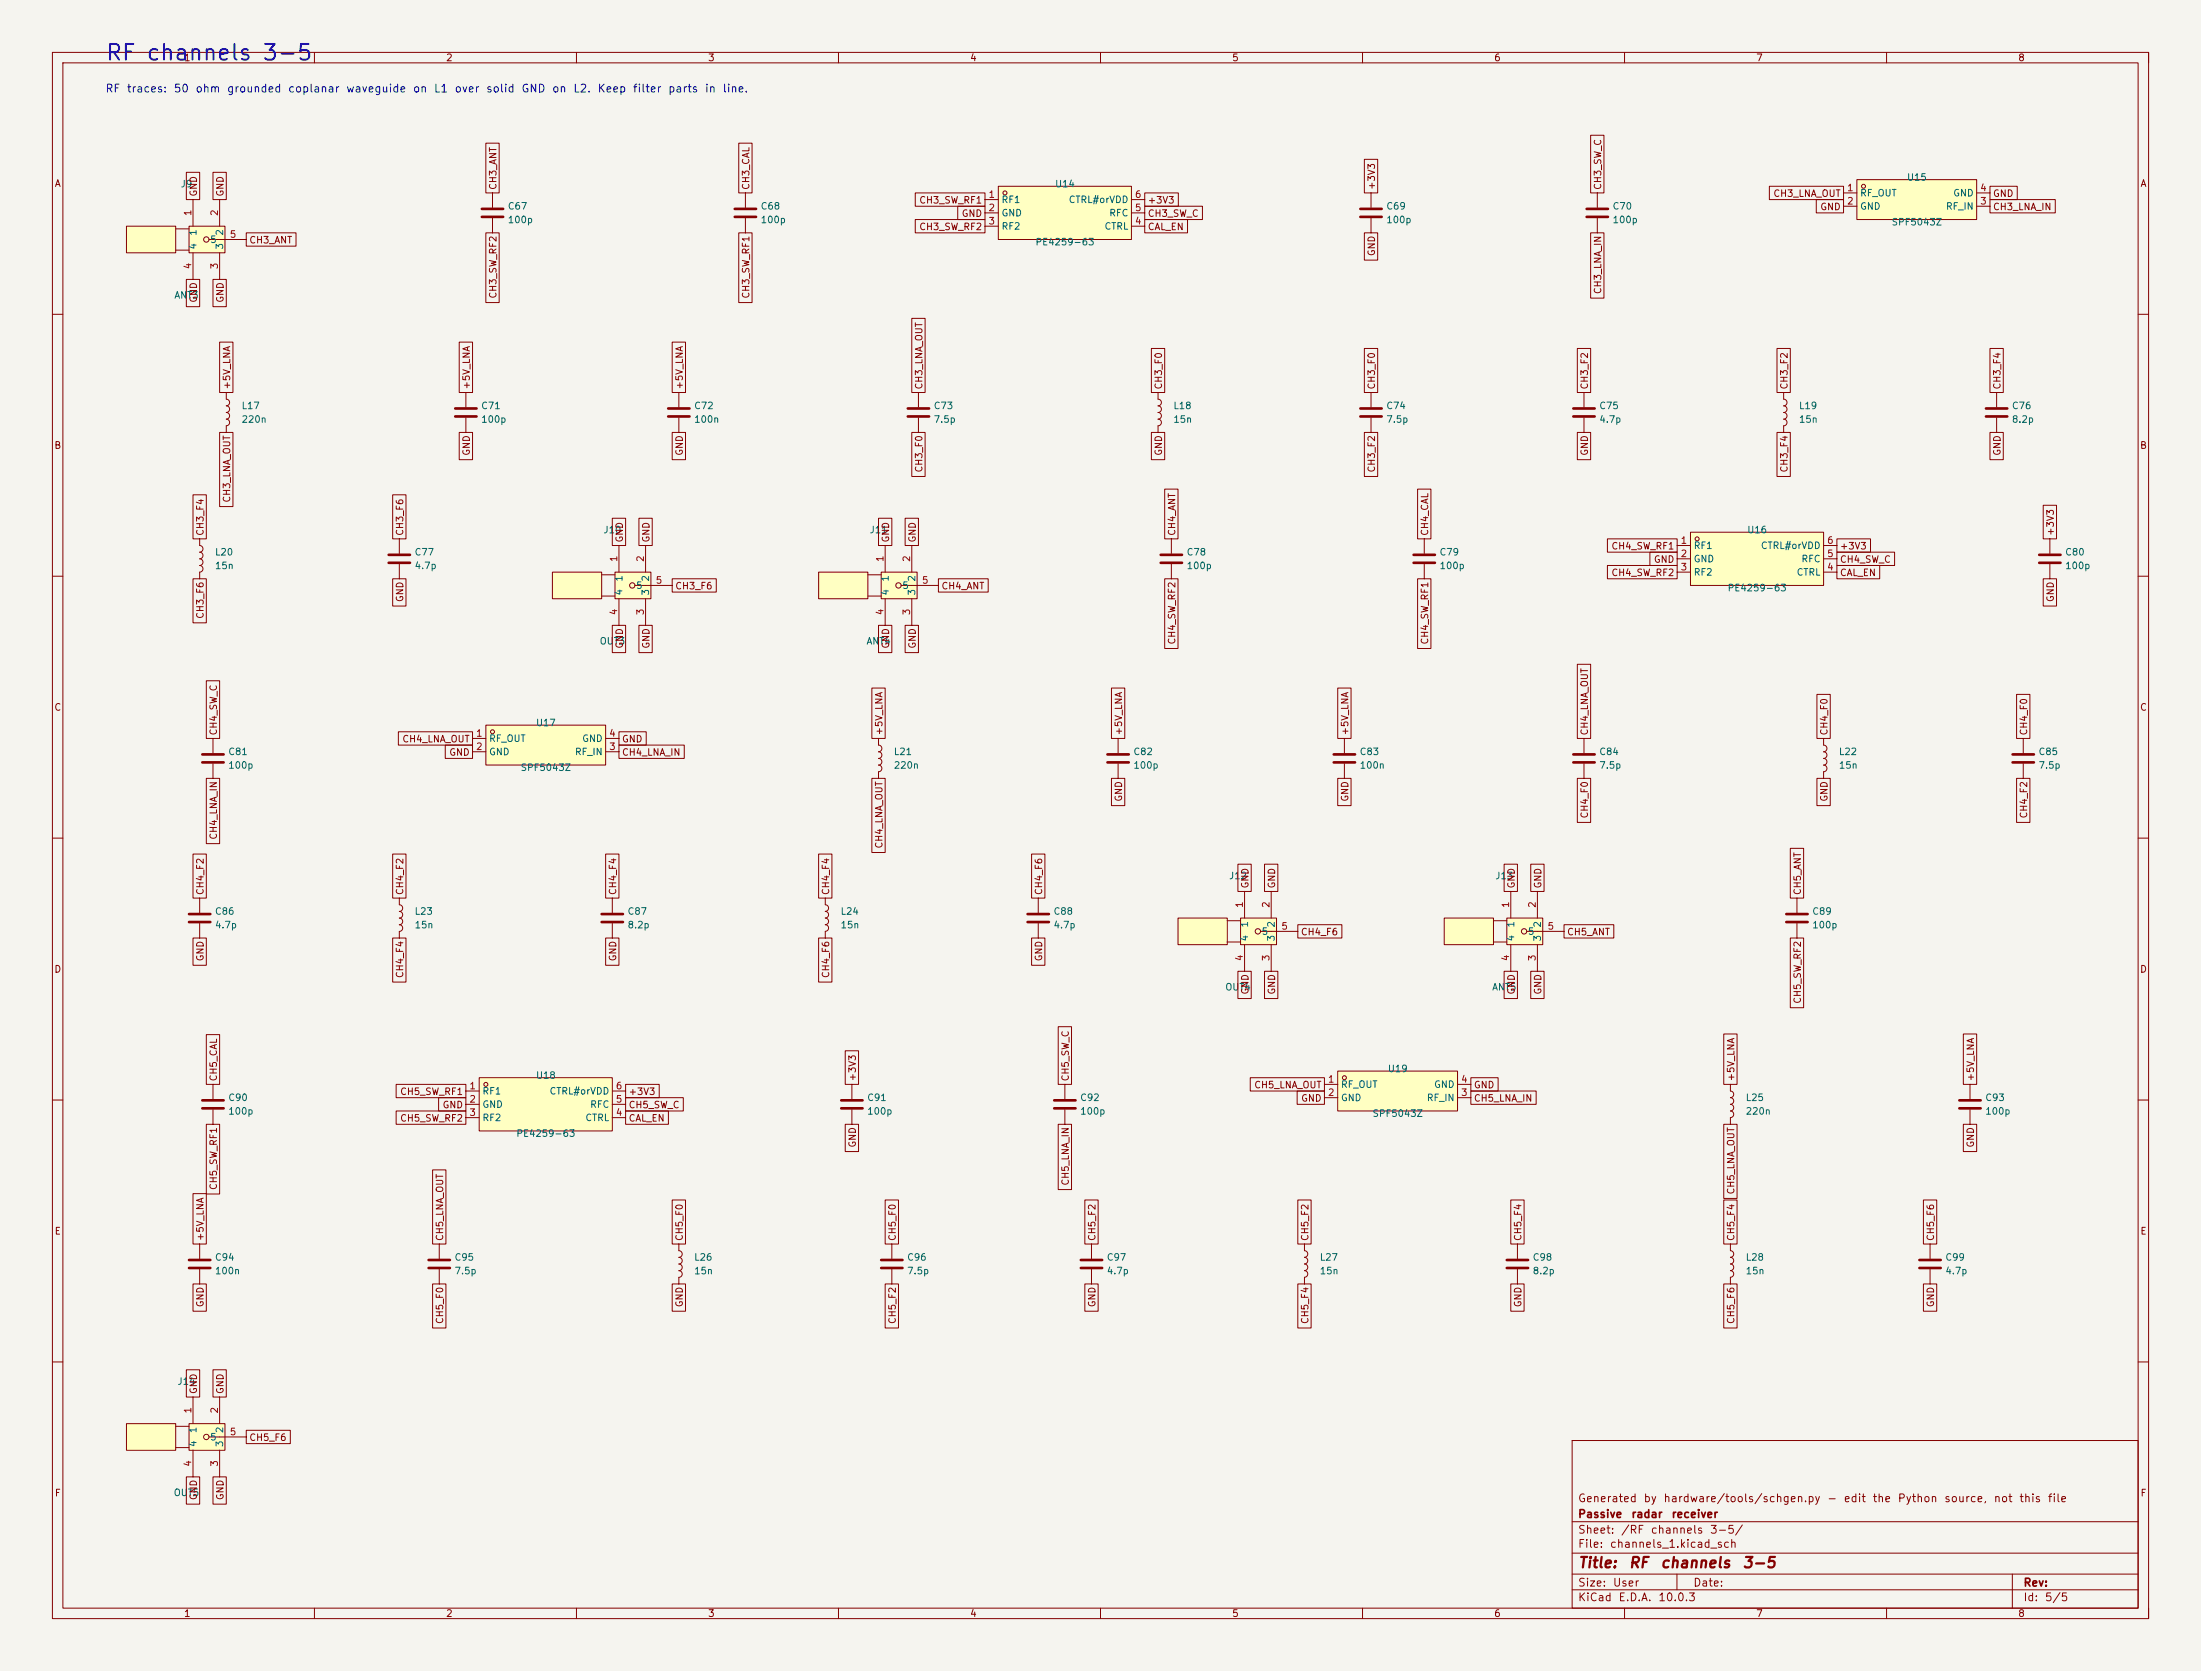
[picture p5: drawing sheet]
<svg xmlns="http://www.w3.org/2000/svg" width="420mm" height="319mm" viewBox="0 0 420 319" stroke-linecap="round" stroke-linejoin="round" font-family="sans-serif">
<path d="M0 0h420v319h-420z" fill="#f5f4ef" stroke="#f5f4ef" stroke-width=".19"/>
<g fill="none" stroke="#840000" stroke-width=".19">
<path d="M10 10h400v299h-400zM12 12h396v295h-396zM60 10v2M110 10v2M160 10v2M210 10v2M260 10v2M310 10v2M360 10v2M410 10v2M10 60h2M175.3 74.9v2.8"/>
<path d="M175.3 79.8v2.8M408 60h2M10 110h2M408 110h2M386.1 141v2.8M386.1 145.8v2.8M10 160h2M408 160h2M10 210h2M408 210h2M10 260h2M300 275h108v32h-108z"/>
<path d="M408 260h2M300 296.5h108M300 290.5h108M60 307v2M110 307v2M160 307v2M210 307v2M260 307v2M300 303.5h108M300 300.5h108M310 307v2M320 300.5v3"/>
<path d="M360 307v2M384 300.5v6.5M410 307v2"/>
</g>
<path d="M173.2 78h4.1M173.2 79.5h4.1M384 144h4.1M384 145.5h4.1" fill="none" stroke="#840000" stroke-width=".51"/>
<g fill="#ffffc2">
<path d="M156.2 109.2h9.4v5.1h-9.4z"/>
<path d="M168.2 109.2h6.8v5.1h-6.8z"/>
</g>
<g fill="none" stroke="#840000" stroke-width=".19">
<path d="M221 74.9v1.3a.64 .64 0 0 1 .6 .6 .64 .64 0 0 1-.6 .7 .64 .64 0 0 1 .6 .6 .64 .64 0 0 1-.6 .7 .64 .64 0 0 1 .6 .6 .64 .64 0 0 1-.6 .6 .64 .64 0 0 1 .6 .7 .64 .64 0 0 1-.6 .6v1.3M261.6 74.9v2.8M261.6 79.8v2.8M156.2 109.2h9.4v5.1h-9.4zM165.6 109.7h2.6M165.6 113.8h2.6M168.2 109.2h6.8v5.1h-6.8zM168.9 104.1v5.1M168.9 114.3v5.1M172 111.8h7.1M174 104.1v5.1M174 114.3v5.1"/>
<path d="M167.6 141v1.2a.64 .64 0 0 1 .7 .7 .64 .64 0 0 1-.7 .6 .64 .64 0 0 1 .7 .7 .64 .64 0 0 1-.7 .6 .64 .64 0 0 1 .7 .6 .64 .64 0 0 1-.7 .7 .64 .64 0 0 1 .7 .6 .64 .64 0 0 1-.7 .6v1.3M302.3 141v2.8M302.3 145.8v2.8M375.9 207v2.8M375.9 211.8v2.8"/>
<circle cx="171.4" cy="111.8" r=".51"/>
</g>
<path d="M259.6 78h4.1M259.6 79.5h4.1M300.2 144h4.1M300.2 145.5h4.1M373.9 210.1h4.1M373.9 211.6h4.1" fill="none" stroke="#840000" stroke-width=".51"/>
<g fill="#ffffc2">
<path d="M24.1 43.2h9.4v5.1h-9.4z"/>
<path d="M36.1 43.2h6.8v5.1h-6.8z"/>
</g>
<g fill="none" stroke="#840000" stroke-width=".19">
<path d="M36.8 38.1v5.1M41.9 38.1v5.1M24.1 43.2h9.4v5.1h-9.4zM33.5 43.7h2.6M33.5 47.8h2.6M36.1 43.2h6.8v5.1h-6.8zM36.8 48.3v5M39.9 45.7h7.1M41.9 48.3v5"/>
<circle cx="39.4" cy="45.7" r=".51"/>
</g>
<path d="M322.6 101.6h25.4v10.2h-25.4z" fill="#ffffc2"/>
<g fill="none" stroke="#840000" stroke-width=".19">
<path d="M94 36.8v2.8M94 41.7v2.8M320 104.1h2.6M320 106.7h2.6M320 109.2h2.6M322.6 101.6h25.4v10.2h-25.4zM348 104.1h2.5M348 106.7h2.5M348 109.2h2.5M213.4 141v2.8M213.4 145.8v2.8M348 141v1.2a.64 .64 0 0 1 .6 .7 .64 .64 0 0 1-.6 .6 .64 .64 0 0 1 .6 .7 .64 .64 0 0 1-.6 .6 .64 .64 0 0 1 .6 .6 .64 .64 0 0 1-.6 .7 .64 .64 0 0 1 .6 .6 .64 .64 0 0 1-.6 .6v1.3"/>
<circle cx="323.8" cy="102.9" r=".38"/>
</g>
<path d="M91.9 39.9h4.1M91.9 41.4h4.1M211.3 144h4.1M211.3 145.5h4.1" fill="none" stroke="#840000" stroke-width=".51"/>
<path d="M190.5 35.6h25.4v10.1h-25.4z" fill="#ffffc2"/>
<g fill="none" stroke="#840000" stroke-width=".19">
<path d="M142.2 36.8v2.8M188 38.1h2.5M190.5 35.6h25.4v10.1h-25.4zM215.9 38.1h2.5M142.2 41.7v2.8M188 40.6h2.5M188 43.2h2.5M215.9 40.6h2.5M215.9 43.2h2.5M88.9 74.9v2.8M88.9 79.8v2.8M129.5 74.9v2.8"/>
<path d="M129.5 79.8v2.8M302.3 74.9v2.8M302.3 79.8v2.8M340.4 74.9v1.3a.64 .64 0 0 1 .6 .6 .64 .64 0 0 1-.6 .7 .64 .64 0 0 1 .6 .6 .64 .64 0 0 1-.6 .7 .64 .64 0 0 1 .6 .6 .64 .64 0 0 1-.6 .6 .64 .64 0 0 1 .6 .7 .64 .64 0 0 1-.6 .6v1.3M381 74.9v2.8M381 79.8v2.8M271.8 102.9v2.8M271.8 107.7v2.8M256.5 141v2.8M256.5 145.8v2.8"/>
<circle cx="191.8" cy="36.8" r=".38"/>
</g>
<g fill="none" stroke="#840000" stroke-width=".51">
<path d="M140.2 39.9h4.1M140.2 41.4h4.1M86.9 78h4M86.9 79.5h4M127.5 78h4.1M127.5 79.5h4.1M300.2 78h4.1M300.2 79.5h4.1M379 78h4M379 79.5h4M269.7 105.9h4.1M269.7 107.4h4.1"/>
<path d="M254.5 144h4.1M254.5 145.5h4.1"/>
</g>
<g fill="#ffffc2">
<path d="M105.4 109.2h9.4v5.1h-9.4z"/>
<path d="M117.4 109.2h6.8v5.1h-6.8z"/>
</g>
<g fill="none" stroke="#840000" stroke-width=".19">
<path d="M261.6 36.8v2.8M304.8 36.8v2.8M261.6 41.7v2.8M304.8 41.7v2.8M43.2 74.9v1.3a.64 .64 0 0 1 .6 .6 .64 .64 0 0 1-.6 .7 .64 .64 0 0 1 .6 .6 .64 .64 0 0 1-.6 .6 .64 .64 0 0 1 .6 .7 .64 .64 0 0 1-.6 .6 .64 .64 0 0 1 .6 .6 .64 .64 0 0 1-.6 .7v1.3M105.4 109.2h9.4v5.1h-9.4zM114.8 109.7h2.6M114.8 113.8h2.6M117.4 109.2h6.8v5.1h-6.8zM118.1 104.1v5.1M118.1 114.3v5.1M121.2 111.8h7.1"/>
<path d="M123.2 104.1v5.1M123.2 114.3v5.1M223.5 102.9v2.8M223.5 107.7v2.8M391.2 102.9v2.8M391.2 107.7v2.8"/>
<circle cx="120.6" cy="111.8" r=".51"/>
</g>
<path d="M259.6 39.9h4.1M302.8 39.9h4M259.6 41.4h4.1M302.8 41.4h4M221.5 105.9h4.1M221.5 107.4h4.1M389.1 105.9h4.1M389.1 107.4h4.1" fill="none" stroke="#840000" stroke-width=".51"/>
<path d="M354.3 34.3h22.9v7.6h-22.9z" fill="#ffffc2"/>
<g fill="none" stroke="#840000" stroke-width=".19">
<path d="M351.8 36.8h2.5M351.8 39.4h2.5M354.3 34.3h22.9v7.6h-22.9zM377.2 36.8h2.5M377.2 39.4h2.5M157.5 171.5v1.2a.63 .63 0 0 1 .6 .7 .63 .63 0 0 1-.6 .6 .64 .64 0 0 1 .6 .6 .64 .64 0 0 1-.6 .7 .64 .64 0 0 1 .6 .6 .64 .64 0 0 1-.6 .6 .64 .64 0 0 1 .6 .7 .64 .64 0 0 1-.6 .6v1.3"/>
<circle cx="355.6" cy="35.6" r=".38"/>
</g>
<path d="M92.7 138.4h22.9v7.7h-22.9z" fill="#ffffc2"/>
<g fill="none" stroke="#840000" stroke-width=".19">
<path d="M92.7 138.4h22.9v7.7h-22.9zM90.2 141h2.5M90.2 143.5h2.5M115.6 141h2.5M115.6 143.5h2.5M116.8 171.5v2.7M116.8 176.3v2.8"/>
<circle cx="94" cy="139.7" r=".38"/>
</g>
<path d="M114.8 174.5h4.1M114.8 176h4.1" fill="none" stroke="#840000" stroke-width=".51"/>
<path d="M91.4 205.7h25.4v10.2h-25.4z" fill="#ffffc2"/>
<g fill="none" stroke="#840000" stroke-width=".19">
<path d="M342.9 171.5v2.7M342.9 176.3v2.8M88.9 208.3h2.5M88.9 210.8h2.5M88.9 213.4h2.5M91.4 205.7h25.4v10.2h-25.4zM116.8 208.3h2.6M116.8 210.8h2.6M116.8 213.4h2.6M162.6 207v2.8M162.6 211.8v2.8M129.5 237.5v1.3a.64 .64 0 0 1 .7 .6 .64 .64 0 0 1-.7 .6 .64 .64 0 0 1 .7 .7 .64 .64 0 0 1-.7 .6 .64 .64 0 0 1 .7 .6 .64 .64 0 0 1-.7 .7 .64 .64 0 0 1 .7 .6 .64 .64 0 0 1-.7 .7"/>
<path d="M170.2 237.5v2.8M129.5 243.8v1.3M170.2 242.3v2.8"/>
<circle cx="92.7" cy="207" r=".38"/>
</g>
<path d="M340.9 174.5h4M340.9 176h4M160.5 210.1h4.1M160.5 211.6h4.1M168.1 240.5h4.1M168.1 242.1h4.1" fill="none" stroke="#840000" stroke-width=".51"/>
<g fill="#ffffc2">
<path d="M275.6 175.3h9.4v5h-9.4z"/>
<path d="M287.5 175.3h6.9v5h-6.9z"/>
</g>
<g fill="none" stroke="#840000" stroke-width=".19">
<path d="M275.6 175.3h9.4v5h-9.4zM285 175.8h2.5M285 179.8h2.5M287.5 175.3h6.9v5h-6.9zM288.3 170.2v5.1M291.3 177.8h7.1M293.4 170.2v5.1M288.3 180.3v5.1M293.4 180.3v5.1"/>
<circle cx="290.8" cy="177.8" r=".51"/>
</g>
<path d="M255.3 204.5h22.8v7.6h-22.8z" fill="#ffffc2"/>
<g fill="none" stroke="#840000" stroke-width=".19">
<path d="M203.2 207v2.8M203.2 211.8v2.8M252.7 207h2.6M252.7 209.6h2.6M255.3 204.5h22.8v7.6h-22.8zM278.1 207h2.6M278.1 209.6h2.6M208.3 237.5v2.8M248.9 237.5v1.3a.63 .63 0 0 1 .6 .6 .63 .63 0 0 1-.6 .6M208.3 242.3v2.8M248.9 240a.63 .63 0 0 1 .6 .7 .63 .63 0 0 1-.6 .6 .64 .64 0 0 1 .6 .6 .64 .64 0 0 1-.6 .7 .64 .64 0 0 1 .6 .6 .64 .64 0 0 1-.6 .6v1.3"/>
<circle cx="256.5" cy="205.7" r=".38"/>
</g>
<path d="M201.2 210.1h4M201.2 211.6h4M206.2 240.5h4.1M206.2 242.1h4.1" fill="none" stroke="#840000" stroke-width=".51"/>
<g fill="#ffffc2">
<path d="M24.1 271.8h9.4v5.1h-9.4z"/>
<path d="M36.1 271.8h6.8v5.1h-6.8z"/>
</g>
<g fill="none" stroke="#840000" stroke-width=".19">
<path d="M198.1 171.5v2.7M198.1 176.3v2.8M289.6 237.5v2.8M289.6 242.3v2.8M24.1 271.8h9.4v5.1h-9.4zM33.5 272.3h2.6M33.5 276.4h2.6M36.1 271.8h6.8v5.1h-6.8zM36.8 266.7v5.1M36.8 276.9v5M39.9 274.3h7.1M41.9 266.7v5.1"/>
<path d="M41.9 276.9v5"/>
<circle cx="39.4" cy="274.3" r=".51"/>
</g>
<path d="M196.1 174.5h4.1M196.1 176h4.1M287.5 240.5h4.1M287.5 242.1h4.1" fill="none" stroke="#840000" stroke-width=".51"/>
<g fill="#ffffc2">
<path d="M224.8 175.3h9.4v5h-9.4z"/>
<path d="M236.7 175.3h6.9v5h-6.9z"/>
</g>
<g fill="none" stroke="#840000" stroke-width=".19">
<path d="M35.6 32.9h2.5v5.2h-2.5zM40.6 32.9h2.6v5.2h-2.6zM92.7 27.3h2.6v9.5h-2.6zM141 27.3h2.5v9.5h-2.5zM174.7 36.8h13.3v2.6h-13.3zM182.8 39.4h5.2v2.5h-5.2zM218.4 36.8h6.5v2.6h-6.5zM218.4 39.4h11.1v2.5h-11.1zM260.3 30.4h2.6v6.4h-2.6zM303.5 25.8h2.6v11h-2.6zM337.6 35.6h14.2v2.5h-14.2zM346.6 38.1h5.2v2.5h-5.2z"/>
<path d="M379.7 38.1h12.5v2.5h-12.5zM379.7 35.6h5.2v2.5h-5.2zM35.6 53.3h2.5v5.2h-2.5zM40.6 53.3h2.6v5.2h-2.6zM47 44.5h9.5v2.5h-9.5zM92.7 44.5h2.6v13.3h-2.6zM141 44.5h2.5v13.3h-2.5zM174.7 41.9h13.3v2.6h-13.3zM218.4 41.9h8.2v2.6h-8.2zM260.3 44.5h2.6v5.2h-2.6zM303.5 44.5h2.6v12.4h-2.6zM41.9 65.3h2.6v9.6h-2.6z"/>
<path d="M87.6 65.3h2.6v9.6h-2.6zM128.3 65.3h2.5v9.6h-2.5zM174 60.8h2.5v14.1h-2.5zM219.7 66.5h2.6v8.4h-2.6zM260.3 66.5h2.6v8.4h-2.6zM301 66.5h2.5v8.4h-2.5zM339.1 66.5h2.5v8.4h-2.5zM379.7 66.5h2.6v8.4h-2.6zM36.8 94.5h2.6v8.4h-2.6zM41.9 82.6h2.6v14.1h-2.6zM74.9 94.5h2.6v8.4h-2.6zM87.6 82.6h2.6v5.2h-2.6z"/>
<path d="M116.8 98.9h2.6v5.2h-2.6zM121.9 98.9h2.6v5.2h-2.6zM128.3 82.6h2.5v5.2h-2.5zM167.6 98.9h2.6v5.2h-2.6zM172.7 98.9h2.6v5.2h-2.6zM174 82.6h2.5v8.4h-2.5zM219.7 82.6h2.6v5.2h-2.6zM222.2 93.4h2.6v9.5h-2.6zM260.3 82.6h2.6v8.4h-2.6zM270.5 93.4h2.6v9.5h-2.6zM301 82.6h2.5v5.2h-2.5zM339.1 82.6h2.5v8.4h-2.5z"/>
<path d="M379.7 82.6h2.6v5.2h-2.6zM389.9 96.5h2.5v6.4h-2.5zM36.8 110.5h2.6v8.4h-2.6zM38.1 102.9v1.2a.64 .64 0 0 1 .6 .7 .64 .64 0 0 1-.6 .6 .64 .64 0 0 1 .6 .6 .64 .64 0 0 1-.6 .7 .64 .64 0 0 1 .6 .6 .64 .64 0 0 1-.6 .7 .64 .64 0 0 1 .6 .6 .64 .64 0 0 1-.6 .6v1.3M74.9 110.5h2.6v5.2h-2.6zM76.2 102.9v2.8M76.2 107.7v2.8M116.8 119.4h2.6v5.2h-2.6zM121.9 119.4h2.6v5.2h-2.6zM128.3 110.5h8.4v2.5h-8.4zM167.6 119.4h2.6v5.2h-2.6zM172.7 119.4h2.6v5.2h-2.6z"/>
<path d="M179.1 110.5h9.5v2.5h-9.5zM222.2 110.5h2.6v13.3h-2.6zM270.5 110.5h2.6v13.3h-2.6zM306.7 102.9h13.3v2.5h-13.3zM306.7 108h13.3v2.5h-13.3zM314.8 105.4h5.2v2.6h-5.2zM350.5 108h8.2v2.5h-8.2zM350.5 102.9h6.4v2.5h-6.4zM350.5 105.4h11v2.6h-11zM389.9 110.5h2.5v5.2h-2.5zM39.4 130h2.5v11h-2.5zM76 139.7h14.2v2.5h-14.2z"/>
<path d="M118.1 139.7h5.2v2.5h-5.2zM166.4 131.4h2.5v9.6h-2.5zM212.1 131.4h2.5v9.6h-2.5zM255.3 131.4h2.5v9.6h-2.5zM301 126.8h2.5v14.2h-2.5zM346.7 132.6h2.6v8.4h-2.6zM384.8 132.6h2.6v8.4h-2.6zM39.4 148.6h2.5v12.5h-2.5zM40.6 141v2.8M40.6 145.8v2.8M85 142.2h5.2v2.6h-5.2zM118.1 142.2h12.5v2.6h-12.5z"/>
<path d="M166.4 148.6h2.5v14.1h-2.5zM212.1 148.6h2.5v5.2h-2.5zM255.3 148.6h2.5v5.2h-2.5zM301 148.6h2.5v8.4h-2.5zM346.7 148.6h2.6v5.2h-2.6zM384.8 148.6h2.6v8.4h-2.6zM36.8 179.1h2.6v5.2h-2.6zM36.8 163h2.6v8.5h-2.6zM38.1 171.5v2.7M38.1 176.3v2.8M74.9 163h2.6v8.5h-2.6zM74.9 179.1h2.6v8.4h-2.6z"/>
<path d="M76.2 171.5v1.2a.64 .64 0 0 1 .6 .7 .64 .64 0 0 1-.6 .6 .64 .64 0 0 1 .6 .6 .64 .64 0 0 1-.6 .7 .64 .64 0 0 1 .6 .6 .64 .64 0 0 1-.6 .6M76.2 176.5a.64 .64 0 0 1 .6 .7 .64 .64 0 0 1-.6 .6v1.3M115.6 163h2.5v8.5h-2.5zM115.6 179.1h2.5v5.2h-2.5zM156.2 179.1h2.6v8.4h-2.6zM156.2 163h2.6v8.5h-2.6zM196.8 179.1h2.6v5.2h-2.6zM196.8 163h2.6v8.5h-2.6zM224.8 175.3h9.4v5h-9.4zM234.2 175.8h2.5M234.2 179.8h2.5M236.2 165h2.6v5.2h-2.6z"/>
<path d="M236.7 175.3h6.9v5h-6.9zM237.5 170.2v5.1M240.5 177.8h7.1M241.3 165h2.5v5.2h-2.5zM242.6 170.2v5.1M247.6 176.5h8.5v2.6h-8.5zM287 165h2.6v5.2h-2.6zM292.1 165h2.5v5.2h-2.5zM298.4 176.5h9.5v2.6h-9.5zM341.6 162h2.6v9.5h-2.6zM341.6 179.1h2.6v13.3h-2.6zM39.4 197.5h2.5v9.5h-2.5z"/>
<path d="M201.9 196h2.6v11h-2.6zM236.2 185.4h2.6v5.2h-2.6zM237.5 180.3v5.1M241.3 185.4h2.5v5.2h-2.5zM242.6 180.3v5.1M287 185.4h2.6v5.2h-2.6zM292.1 185.4h2.5v5.2h-2.5zM328.9 197.4h2.6v9.6h-2.6zM374.6 197.4h2.6v9.6h-2.6zM39.4 214.6h2.5v13.3h-2.5zM40.6 207v2.8M40.6 211.8v2.8"/>
<path d="M75.6 212.1h13.3v2.5h-13.3zM75.6 207h13.3v2.6h-13.3zM83.7 209.6h5.2v2.5h-5.2zM119.4 207h6.4v2.6h-6.4zM119.4 212.1h8.1v2.5h-8.1zM119.4 209.6h11v2.5h-11zM161.3 200.6h2.5v6.4h-2.5zM161.3 214.6h2.5v5.2h-2.5zM201.9 214.6h2.6v12.5h-2.6zM238.6 205.7h14.1v2.6h-14.1zM247.5 208.3h5.2v2.5h-5.2zM280.7 208.3h12.4v2.5h-12.4z"/>
<path d="M280.7 205.7h5.2v2.6h-5.2zM328.9 214.6h2.6v14.2h-2.6zM330.2 207v1.3a.63 .63 0 0 1 .6 .6 .63 .63 0 0 1-.6 .6M330.2 209.6a.63 .63 0 0 1 .6 .6 .63 .63 0 0 1-.6 .6 .64 .64 0 0 1 .6 .6 .64 .64 0 0 1-.6 .7 .64 .64 0 0 1 .6 .6 .64 .64 0 0 1-.6 .7v1.2M374.6 214.6h2.6v5.2h-2.6zM36.8 227.9h2.6v9.6h-2.6zM38.1 237.5v2.8M82.5 223.3h2.6v14.2h-2.6zM83.8 237.5v2.8M128.3 229.1h2.5v8.4h-2.5zM168.9 229.1h2.6v8.4h-2.6zM207 229.1h2.6v8.4h-2.6z"/>
<path d="M247.6 229.1h2.6v8.4h-2.6zM288.3 229.1h2.5v8.4h-2.5zM328.9 229.1h2.6v8.4h-2.6zM330.2 237.5v1.3a.63 .63 0 0 1 .6 .6 .63 .63 0 0 1-.6 .6M367 229.1h2.6v8.4h-2.6zM368.3 237.5v2.8M36.8 245.1h2.6v5.2h-2.6zM38.1 242.3v2.8M82.5 245.1h2.6v8.4h-2.6zM83.8 242.3v2.8M128.3 245.1h2.5v5.2h-2.5zM168.9 245.1h2.6v8.4h-2.6z"/>
<path d="M207 245.1h2.6v5.2h-2.6zM247.6 245.1h2.6v8.4h-2.6zM288.3 245.1h2.5v5.2h-2.5zM328.9 245.1h2.6v8.4h-2.6zM330.2 240a.63 .63 0 0 1 .6 .7 .63 .63 0 0 1-.6 .6 .64 .64 0 0 1 .6 .6 .64 .64 0 0 1-.6 .7 .64 .64 0 0 1 .6 .6 .64 .64 0 0 1-.6 .6v1.3M367 245.1h2.6v5.2h-2.6zM368.3 242.3v2.8M35.6 261.5h2.5v5.2h-2.5zM40.6 261.5h2.6v5.2h-2.6zM47 273.1h8.4v2.5h-8.4zM35.6 281.9h2.5v5.2h-2.5zM40.6 281.9h2.6v5.2h-2.6z"/>
<circle cx="240" cy="177.8" r=".51"/>
</g>
<g fill="none" stroke="#840000" stroke-width=".51">
<path d="M74.2 105.9h4M74.2 107.4h4M38.6 144h4.1M38.6 145.5h4.1M36.1 174.5h4M36.1 176h4M38.6 210.1h4.1M38.6 211.6h4.1M36.1 240.5h4M36.1 242.1h4M81.8 240.5h4.1M81.8 242.1h4.1"/>
<path d="M366.3 240.5h4M366.3 242.1h4"/>
</g>
<text font-size="3" fill="#0000c2" x="20" y="12.3">RF channels 3-5</text>
<g font-size="2" fill="#840000">
<text x="301" y="299.8">Title:</text>
<text x="310.7" y="299.8">RF</text>
<text x="316.7" y="299.8">channels</text>
<text x="332.4" y="299.8">3-5</text>
</g>
<g font-size="1.5" fill="#0000c2">
<text x="20" y="18">RF</text>
<text x="24.1" y="18">traces:</text>
<text x="33" y="18">50</text>
<text x="37.2" y="18">ohm</text>
<text x="43.2" y="18">grounded</text>
<text x="54.9" y="18">coplanar</text>
<text x="65.9" y="18">waveguide</text>
<text x="78.7" y="18">on</text>
<text x="82.7" y="18">L1</text>
<text x="86.6" y="18">over</text>
<text x="92.6" y="18">solid</text>
<text x="99.4" y="18">GND</text>
<text x="105.2" y="18">on</text>
<text x="109.3" y="18">L2.</text>
<text x="113.9" y="18">Keep</text>
<text x="120.6" y="18">filter</text>
<text x="127.4" y="18">parts</text>
<text x="134.4" y="18">in</text>
<text x="137.8" y="18">line.</text>
</g>
<g font-size="1.5" fill="#840000">
<text x="301" y="287.1">Generated</text>
<text x="313.5" y="287.1">by</text>
<text x="317.3" y="287.1">hardware/tools/schgen.py</text>
<text x="348.5" y="287.1">-</text>
<text x="351.7" y="287.1">edit</text>
<text x="357.2" y="287.1">the</text>
<text x="362" y="287.1">Python</text>
<text x="370.9" y="287.1">source,</text>
<text x="380.3" y="287.1">not</text>
<text x="385.2" y="287.1">this</text>
<text x="390.6" y="287.1">file</text>
<text x="301" y="293.1">Sheet:</text>
<text x="301" y="290.1">Passive</text>
<text x="309.2" y="293.1">/RF</text>
<text x="311.2" y="290.1">radar</text>
<text x="314.9" y="293.1">channels</text>
<text x="318.8" y="290.1">receiver</text>
<text x="326.2" y="293.1">3-5/</text>
<text x="301" y="295.8">File:</text>
<text x="307.1" y="295.8">channels_1.kicad_sch</text>
<text x="301" y="303.2">Size:</text>
<text x="307.7" y="303.2">User</text>
<text x="323" y="303.2">Date:</text>
<text x="386" y="303.2">Rev:</text>
<text x="301" y="306">KiCad</text>
<text x="308.7" y="306">E.D.A.</text>
<text x="316.3" y="306">10.0.3</text>
<text x="386" y="306">Id:</text>
<text x="390.1" y="306">5/5</text>
</g>
<g font-size="1.3" fill="#840000">
<text x="35" y="12">1</text>
<text x="85" y="12">2</text>
<text x="135" y="12">3</text>
<text x="185" y="12">4</text>
<text x="235" y="12">5</text>
<text x="285" y="12">6</text>
<text x="335" y="12">7</text>
<text x="385" y="12">8</text>
<text x="10.3" y="36">A</text>
<text x="408.3" y="36">A</text>
<text x="37.9" y="37.6" transform="rotate(-90 37.9 37.6)">GND</text>
<text x="43" y="37.6" transform="rotate(-90 43 37.6)">GND</text>
<text x="95" y="36.4" transform="rotate(-90 95 36.4)">CH3_ANT</text>
<text x="143.3" y="36.4" transform="rotate(-90 143.3 36.4)">CH3_CAL</text>
<text x="175.3" y="39.2">CH3_SW_RF1</text>
<text x="183.4" y="41.7">GND</text>
<text x="218.9" y="39.2">+3V3</text>
<text x="218.9" y="41.7">CH3_SW_C</text>
<text x="262.7" y="36.4" transform="rotate(-90 262.7 36.4)">+3V3</text>
<text x="305.9" y="36.4" transform="rotate(-90 305.9 36.4)">CH3_SW_C</text>
<text x="338.3" y="37.9">CH3_LNA_OUT</text>
<text x="347.2" y="40.4">GND</text>
<text x="380.2" y="40.4">CH3_LNA_IN</text>
<text x="380.2" y="37.9">GND</text>
<text x="47.5" y="46.8">CH3_ANT</text>
<text x="175.3" y="44.2">CH3_SW_RF2</text>
<text x="218.9" y="44.2">CAL_EN</text>
<text x="262.7" y="49" transform="rotate(-90 262.7 49)">GND</text>
<text x="37.9" y="57.9" transform="rotate(-90 37.9 57.9)">GND</text>
<text x="43" y="57.9" transform="rotate(-90 43 57.9)">GND</text>
<text x="95" y="57.1" transform="rotate(-90 95 57.1)">CH3_SW_RF2</text>
<text x="143.3" y="57.1" transform="rotate(-90 143.3 57.1)">CH3_SW_RF1</text>
<text x="305.9" y="56.3" transform="rotate(-90 305.9 56.3)">CH3_LNA_IN</text>
<text x="44.2" y="74.5" transform="rotate(-90 44.2 74.5)">+5V_LNA</text>
<text x="90" y="74.5" transform="rotate(-90 90 74.5)">+5V_LNA</text>
<text x="130.6" y="74.5" transform="rotate(-90 130.6 74.5)">+5V_LNA</text>
<text x="176.3" y="74.5" transform="rotate(-90 176.3 74.5)">CH3_LNA_OUT</text>
<text x="222" y="74.5" transform="rotate(-90 222 74.5)">CH3_F0</text>
<text x="262.7" y="74.5" transform="rotate(-90 262.7 74.5)">CH3_F0</text>
<text x="303.3" y="74.5" transform="rotate(-90 303.3 74.5)">CH3_F2</text>
<text x="341.4" y="74.5" transform="rotate(-90 341.4 74.5)">CH3_F2</text>
<text x="382.1" y="74.5" transform="rotate(-90 382.1 74.5)">CH3_F4</text>
<text x="10.3" y="86">B</text>
<text x="90" y="87.1" transform="rotate(-90 90 87.1)">GND</text>
<text x="130.6" y="87.1" transform="rotate(-90 130.6 87.1)">GND</text>
<text x="222" y="87.1" transform="rotate(-90 222 87.1)">GND</text>
<text x="303.3" y="87.1" transform="rotate(-90 303.3 87.1)">GND</text>
<text x="382.1" y="87.1" transform="rotate(-90 382.1 87.1)">GND</text>
<text x="408.3" y="86">B</text>
<text x="176.3" y="90.3" transform="rotate(-90 176.3 90.3)">CH3_F0</text>
<text x="262.7" y="90.3" transform="rotate(-90 262.7 90.3)">CH3_F2</text>
<text x="341.4" y="90.3" transform="rotate(-90 341.4 90.3)">CH3_F4</text>
<text x="44.2" y="96.1" transform="rotate(-90 44.2 96.1)">CH3_LNA_OUT</text>
<text x="39.2" y="102.4" transform="rotate(-90 39.2 102.4)">CH3_F4</text>
<text x="77.3" y="102.4" transform="rotate(-90 77.3 102.4)">CH3_F6</text>
<text x="119.2" y="103.7" transform="rotate(-90 119.2 103.7)">GND</text>
<text x="124.3" y="103.7" transform="rotate(-90 124.3 103.7)">GND</text>
<text x="170" y="103.7" transform="rotate(-90 170 103.7)">GND</text>
<text x="175.1" y="103.7" transform="rotate(-90 175.1 103.7)">GND</text>
<text x="224.6" y="102.4" transform="rotate(-90 224.6 102.4)">CH4_ANT</text>
<text x="272.8" y="102.4" transform="rotate(-90 272.8 102.4)">CH4_CAL</text>
<text x="307.4" y="105.2">CH4_SW_RF1</text>
<text x="315.5" y="107.7">GND</text>
<text x="351" y="105.2">+3V3</text>
<text x="351" y="107.7">CH4_SW_C</text>
<text x="392.2" y="102.4" transform="rotate(-90 392.2 102.4)">+3V3</text>
<text x="128.7" y="112.8">CH3_F6</text>
<text x="179.5" y="112.8">CH4_ANT</text>
<text x="307.4" y="110.3">CH4_SW_RF2</text>
<text x="351" y="110.3">CAL_EN</text>
<text x="39.2" y="118.2" transform="rotate(-90 39.2 118.2)">CH3_F6</text>
<text x="77.3" y="115" transform="rotate(-90 77.3 115)">GND</text>
<text x="392.2" y="115" transform="rotate(-90 392.2 115)">GND</text>
<text x="119.2" y="123.9" transform="rotate(-90 119.2 123.9)">GND</text>
<text x="124.3" y="123.9" transform="rotate(-90 124.3 123.9)">GND</text>
<text x="170" y="123.9" transform="rotate(-90 170 123.9)">GND</text>
<text x="175.1" y="123.9" transform="rotate(-90 175.1 123.9)">GND</text>
<text x="224.6" y="123.1" transform="rotate(-90 224.6 123.1)">CH4_SW_RF2</text>
<text x="272.8" y="123.1" transform="rotate(-90 272.8 123.1)">CH4_SW_RF1</text>
<text x="10.3" y="136">C</text>
<text x="408.3" y="136">C</text>
<text x="41.7" y="140.5" transform="rotate(-90 41.7 140.5)">CH4_SW_C</text>
<text x="76.7" y="142">CH4_LNA_OUT</text>
<text x="118.6" y="142">GND</text>
<text x="168.7" y="140.5" transform="rotate(-90 168.7 140.5)">+5V_LNA</text>
<text x="214.4" y="140.5" transform="rotate(-90 214.4 140.5)">+5V_LNA</text>
<text x="257.6" y="140.5" transform="rotate(-90 257.6 140.5)">+5V_LNA</text>
<text x="303.3" y="140.5" transform="rotate(-90 303.3 140.5)">CH4_LNA_OUT</text>
<text x="349" y="140.5" transform="rotate(-90 349 140.5)">CH4_F0</text>
<text x="387.1" y="140.5" transform="rotate(-90 387.1 140.5)">CH4_F0</text>
<text x="85.6" y="144.6">GND</text>
<text x="118.6" y="144.6">CH4_LNA_IN</text>
<text x="214.4" y="153.1" transform="rotate(-90 214.4 153.1)">GND</text>
<text x="257.6" y="153.1" transform="rotate(-90 257.6 153.1)">GND</text>
<text x="349" y="153.1" transform="rotate(-90 349 153.1)">GND</text>
<text x="41.7" y="160.4" transform="rotate(-90 41.7 160.4)">CH4_LNA_IN</text>
<text x="303.3" y="156.3" transform="rotate(-90 303.3 156.3)">CH4_F0</text>
<text x="387.1" y="156.3" transform="rotate(-90 387.1 156.3)">CH4_F2</text>
<text x="168.7" y="162.1" transform="rotate(-90 168.7 162.1)">CH4_LNA_OUT</text>
<text x="39.2" y="171" transform="rotate(-90 39.2 171)">CH4_F2</text>
<text x="77.3" y="171" transform="rotate(-90 77.3 171)">CH4_F2</text>
<text x="117.9" y="171" transform="rotate(-90 117.9 171)">CH4_F4</text>
<text x="158.5" y="171" transform="rotate(-90 158.5 171)">CH4_F4</text>
<text x="199.2" y="171" transform="rotate(-90 199.2 171)">CH4_F6</text>
<text x="238.6" y="169.7" transform="rotate(-90 238.6 169.7)">GND</text>
<text x="243.6" y="169.7" transform="rotate(-90 243.6 169.7)">GND</text>
<text x="289.4" y="169.7" transform="rotate(-90 289.4 169.7)">GND</text>
<text x="294.4" y="169.7" transform="rotate(-90 294.4 169.7)">GND</text>
<text x="344" y="171" transform="rotate(-90 344 171)">CH5_ANT</text>
<text x="248.1" y="178.9">CH4_F6</text>
<text x="298.9" y="178.9">CH5_ANT</text>
<text x="10.3" y="186">D</text>
<text x="39.2" y="183.6" transform="rotate(-90 39.2 183.6)">GND</text>
<text x="117.9" y="183.6" transform="rotate(-90 117.9 183.6)">GND</text>
<text x="199.2" y="183.6" transform="rotate(-90 199.2 183.6)">GND</text>
<text x="408.3" y="186">D</text>
<text x="77.3" y="186.8" transform="rotate(-90 77.3 186.8)">CH4_F4</text>
<text x="158.5" y="186.8" transform="rotate(-90 158.5 186.8)">CH4_F6</text>
<text x="238.6" y="190" transform="rotate(-90 238.6 190)">GND</text>
<text x="243.6" y="190" transform="rotate(-90 243.6 190)">GND</text>
<text x="289.4" y="190" transform="rotate(-90 289.4 190)">GND</text>
<text x="294.4" y="190" transform="rotate(-90 294.4 190)">GND</text>
<text x="344" y="191.7" transform="rotate(-90 344 191.7)">CH5_SW_RF2</text>
<text x="41.7" y="206.5" transform="rotate(-90 41.7 206.5)">CH5_CAL</text>
<text x="76.2" y="209.3">CH5_SW_RF1</text>
<text x="119.9" y="209.3">+3V3</text>
<text x="163.6" y="206.5" transform="rotate(-90 163.6 206.5)">+3V3</text>
<text x="204.3" y="206.5" transform="rotate(-90 204.3 206.5)">CH5_SW_C</text>
<text x="239.2" y="208.1">CH5_LNA_OUT</text>
<text x="281.1" y="208.1">GND</text>
<text x="331.3" y="206.5" transform="rotate(-90 331.3 206.5)">+5V_LNA</text>
<text x="377" y="206.5" transform="rotate(-90 377 206.5)">+5V_LNA</text>
<text x="76.2" y="214.4">CH5_SW_RF2</text>
<text x="84.3" y="211.9">GND</text>
<text x="119.9" y="214.4">CAL_EN</text>
<text x="119.9" y="211.9">CH5_SW_C</text>
<text x="248.2" y="210.6">GND</text>
<text x="281.1" y="210.6">CH5_LNA_IN</text>
<text x="163.6" y="219.2" transform="rotate(-90 163.6 219.2)">GND</text>
<text x="377" y="219.2" transform="rotate(-90 377 219.2)">GND</text>
<text x="41.7" y="227.3" transform="rotate(-90 41.7 227.3)">CH5_SW_RF1</text>
<text x="204.3" y="226.4" transform="rotate(-90 204.3 226.4)">CH5_LNA_IN</text>
<text x="331.3" y="228.1" transform="rotate(-90 331.3 228.1)">CH5_LNA_OUT</text>
<text x="10.3" y="236">E</text>
<text x="39.2" y="237" transform="rotate(-90 39.2 237)">+5V_LNA</text>
<text x="84.9" y="237" transform="rotate(-90 84.9 237)">CH5_LNA_OUT</text>
<text x="130.6" y="237" transform="rotate(-90 130.6 237)">CH5_F0</text>
<text x="171.2" y="237" transform="rotate(-90 171.2 237)">CH5_F0</text>
<text x="209.3" y="237" transform="rotate(-90 209.3 237)">CH5_F2</text>
<text x="250" y="237" transform="rotate(-90 250 237)">CH5_F2</text>
<text x="290.6" y="237" transform="rotate(-90 290.6 237)">CH5_F4</text>
<text x="331.3" y="237" transform="rotate(-90 331.3 237)">CH5_F4</text>
<text x="369.4" y="237" transform="rotate(-90 369.4 237)">CH5_F6</text>
<text x="408.3" y="236">E</text>
<text x="39.2" y="249.7" transform="rotate(-90 39.2 249.7)">GND</text>
<text x="130.6" y="249.7" transform="rotate(-90 130.6 249.7)">GND</text>
<text x="209.3" y="249.7" transform="rotate(-90 209.3 249.7)">GND</text>
<text x="290.6" y="249.7" transform="rotate(-90 290.6 249.7)">GND</text>
<text x="369.4" y="249.7" transform="rotate(-90 369.4 249.7)">GND</text>
<text x="84.9" y="252.9" transform="rotate(-90 84.9 252.9)">CH5_F0</text>
<text x="171.2" y="252.9" transform="rotate(-90 171.2 252.9)">CH5_F2</text>
<text x="250" y="252.9" transform="rotate(-90 250 252.9)">CH5_F4</text>
<text x="331.3" y="252.9" transform="rotate(-90 331.3 252.9)">CH5_F6</text>
<text x="37.9" y="266.2" transform="rotate(-90 37.9 266.2)">GND</text>
<text x="43" y="266.2" transform="rotate(-90 43 266.2)">GND</text>
<text x="47.5" y="275.4">CH5_F6</text>
<text x="10.3" y="286">F</text>
<text x="37.9" y="286.5" transform="rotate(-90 37.9 286.5)">GND</text>
<text x="43" y="286.5" transform="rotate(-90 43 286.5)">GND</text>
<text x="408.3" y="286">F</text>
<text x="35" y="309">1</text>
<text x="85" y="309">2</text>
<text x="135" y="309">3</text>
<text x="185" y="309">4</text>
<text x="235" y="309">5</text>
<text x="285" y="309">6</text>
<text x="335" y="309">7</text>
<text x="385" y="309">8</text>
</g>
<g font-size="1.3" fill="#006464">
<text x="363.8" y="34.8">U15</text>
<text x="34.4" y="36.1">J9</text>
<text x="96.8" y="40.3">C67</text>
<text x="145" y="40.3">C68</text>
<text x="191" y="39.1">RF1</text>
<text x="191" y="41.6">GND</text>
<text x="201.2" y="36.1">U14</text>
<text x="203.8" y="39.1">CTRL#orVDD</text>
<text x="211.6" y="41.6">RFC</text>
<text x="264.4" y="40.3">C69</text>
<text x="307.6" y="40.3">C70</text>
<text x="354.8" y="37.8">RF_OUT</text>
<text x="354.8" y="40.3">GND</text>
<text x="371.2" y="40.3">RF_IN</text>
<text x="372.6" y="37.8">GND</text>
<text x="37.8" y="47.8" transform="rotate(-90 37.8 47.8)">4</text>
<text x="37.8" y="45.1" transform="rotate(-90 37.8 45.1)">1</text>
<text x="40" y="46.7">5</text>
<text x="42.9" y="47.8" transform="rotate(-90 42.9 47.8)">3</text>
<text x="42.9" y="45.1" transform="rotate(-90 42.9 45.1)">2</text>
<text x="96.8" y="42.9">100p</text>
<text x="145" y="42.9">100p</text>
<text x="191" y="44.2">RF2</text>
<text x="197.5" y="47.2">PE4259-63</text>
<text x="210.7" y="44.2">CTRL</text>
<text x="264.4" y="42.9">100p</text>
<text x="307.6" y="42.9">100p</text>
<text x="360.9" y="43.3">SPF5043Z</text>
<text x="33.2" y="57.3">ANT3</text>
<text x="46" y="78.4">L17</text>
<text x="46" y="81">220n</text>
<text x="91.7" y="81">100p</text>
<text x="91.7" y="78.4">C71</text>
<text x="132.3" y="81">100n</text>
<text x="132.3" y="78.4">C72</text>
<text x="178.1" y="78.4">C73</text>
<text x="178.1" y="81">7.5p</text>
<text x="223.8" y="78.4">L18</text>
<text x="223.8" y="81">15n</text>
<text x="264.4" y="78.4">C74</text>
<text x="264.4" y="81">7.5p</text>
<text x="305.1" y="78.4">C75</text>
<text x="305.1" y="81">4.7p</text>
<text x="343.2" y="78.4">L19</text>
<text x="343.2" y="81">15n</text>
<text x="383.8" y="78.4">C76</text>
<text x="383.8" y="81">8.2p</text>
<text x="40.9" y="106.4">L20</text>
<text x="79" y="106.4">C77</text>
<text x="115" y="102.1">J10</text>
<text x="165.8" y="102.1">J11</text>
<text x="226.3" y="106.4">C78</text>
<text x="274.6" y="106.4">C79</text>
<text x="323.1" y="105.1">RF1</text>
<text x="323.1" y="107.7">GND</text>
<text x="333.3" y="102.1">U16</text>
<text x="335.9" y="105.1">CTRL#orVDD</text>
<text x="343.6" y="107.7">RFC</text>
<text x="394" y="106.4">C80</text>
<text x="40.9" y="109">15n</text>
<text x="79" y="109">4.7p</text>
<text x="119.1" y="113.8" transform="rotate(-90 119.1 113.8)">4</text>
<text x="119.1" y="111.1" transform="rotate(-90 119.1 111.1)">1</text>
<text x="121.3" y="112.7">5</text>
<text x="124.2" y="113.8" transform="rotate(-90 124.2 113.8)">3</text>
<text x="124.2" y="111.1" transform="rotate(-90 124.2 111.1)">2</text>
<text x="169.9" y="113.8" transform="rotate(-90 169.9 113.8)">4</text>
<text x="169.9" y="111.1" transform="rotate(-90 169.9 111.1)">1</text>
<text x="172.1" y="112.7">5</text>
<text x="175" y="113.8" transform="rotate(-90 175 113.8)">3</text>
<text x="175" y="111.1" transform="rotate(-90 175 111.1)">2</text>
<text x="226.3" y="109">100p</text>
<text x="274.6" y="109">100p</text>
<text x="323.1" y="110.2">RF2</text>
<text x="329.6" y="113.2">PE4259-63</text>
<text x="342.7" y="110.2">CTRL</text>
<text x="394" y="109">100p</text>
<text x="114.3" y="123.4">OUT3</text>
<text x="165.2" y="123.4">ANT4</text>
<text x="93.2" y="141.9">RF_OUT</text>
<text x="102.2" y="138.9">U17</text>
<text x="111" y="141.9">GND</text>
<text x="43.4" y="147.1">100p</text>
<text x="43.4" y="144.5">C81</text>
<text x="93.2" y="144.5">GND</text>
<text x="99.2" y="147.5">SPF5043Z</text>
<text x="109.6" y="144.5">RF_IN</text>
<text x="170.4" y="144.5">L21</text>
<text x="170.4" y="147.1">220n</text>
<text x="216.2" y="147.1">100p</text>
<text x="216.2" y="144.5">C82</text>
<text x="259.3" y="147.1">100n</text>
<text x="259.3" y="144.5">C83</text>
<text x="305.1" y="144.5">C84</text>
<text x="305.1" y="147.1">7.5p</text>
<text x="350.8" y="144.5">L22</text>
<text x="350.8" y="147.1">15n</text>
<text x="388.9" y="144.5">C85</text>
<text x="388.9" y="147.1">7.5p</text>
<text x="234.4" y="168.2">J12</text>
<text x="285.2" y="168.2">J13</text>
<text x="40.9" y="174.9">C86</text>
<text x="40.9" y="177.5">4.7p</text>
<text x="79" y="174.9">L23</text>
<text x="79" y="177.5">15n</text>
<text x="119.6" y="174.9">C87</text>
<text x="119.6" y="177.5">8.2p</text>
<text x="160.3" y="174.9">L24</text>
<text x="160.3" y="177.5">15n</text>
<text x="200.9" y="174.9">C88</text>
<text x="200.9" y="177.5">4.7p</text>
<text x="238.5" y="179.8" transform="rotate(-90 238.5 179.8)">4</text>
<text x="238.5" y="177.2" transform="rotate(-90 238.5 177.2)">1</text>
<text x="240.6" y="178.8">5</text>
<text x="243.5" y="179.8" transform="rotate(-90 243.5 179.8)">3</text>
<text x="243.5" y="177.2" transform="rotate(-90 243.5 177.2)">2</text>
<text x="289.3" y="179.8" transform="rotate(-90 289.3 179.8)">4</text>
<text x="289.3" y="177.2" transform="rotate(-90 289.3 177.2)">1</text>
<text x="291.4" y="178.8">5</text>
<text x="294.3" y="179.8" transform="rotate(-90 294.3 179.8)">3</text>
<text x="294.3" y="177.2" transform="rotate(-90 294.3 177.2)">2</text>
<text x="345.7" y="177.5">100p</text>
<text x="345.7" y="174.9">C89</text>
<text x="233.7" y="189.4">OUT4</text>
<text x="284.6" y="189.4">ANT5</text>
<text x="91.9" y="209.3">RF1</text>
<text x="102.2" y="206.3">U18</text>
<text x="104.8" y="209.3">CTRL#orVDD</text>
<text x="255.8" y="208">RF_OUT</text>
<text x="264.7" y="205">U19</text>
<text x="273.5" y="208">GND</text>
<text x="43.4" y="213.1">100p</text>
<text x="43.4" y="210.5">C90</text>
<text x="91.9" y="211.8">GND</text>
<text x="91.9" y="214.3">RF2</text>
<text x="111.6" y="214.3">CTRL</text>
<text x="112.5" y="211.8">RFC</text>
<text x="165.4" y="213.1">100p</text>
<text x="165.4" y="210.5">C91</text>
<text x="206" y="213.1">100p</text>
<text x="206" y="210.5">C92</text>
<text x="255.8" y="210.5">GND</text>
<text x="261.8" y="213.5">SPF5043Z</text>
<text x="272.2" y="210.5">RF_IN</text>
<text x="333" y="210.5">L25</text>
<text x="333" y="213.1">220n</text>
<text x="378.7" y="213.1">100p</text>
<text x="378.7" y="210.5">C93</text>
<text x="98.4" y="217.3">PE4259-63</text>
<text x="40.9" y="243.6">100n</text>
<text x="40.9" y="241">C94</text>
<text x="86.6" y="241">C95</text>
<text x="86.6" y="243.6">7.5p</text>
<text x="132.3" y="241">L26</text>
<text x="132.3" y="243.6">15n</text>
<text x="173" y="241">C96</text>
<text x="173" y="243.6">7.5p</text>
<text x="211.1" y="241">C97</text>
<text x="211.1" y="243.6">4.7p</text>
<text x="251.7" y="241">L27</text>
<text x="251.7" y="243.6">15n</text>
<text x="292.4" y="241">C98</text>
<text x="292.4" y="243.6">8.2p</text>
<text x="333" y="241">L28</text>
<text x="333" y="243.6">15n</text>
<text x="371.1" y="241">C99</text>
<text x="371.1" y="243.6">4.7p</text>
<text x="33.8" y="264.7">J14</text>
<text x="37.8" y="273.7" transform="rotate(-90 37.8 273.7)">1</text>
<text x="40" y="275.3">5</text>
<text x="42.9" y="273.7" transform="rotate(-90 42.9 273.7)">2</text>
<text x="37.8" y="276.4" transform="rotate(-90 37.8 276.4)">4</text>
<text x="42.9" y="276.4" transform="rotate(-90 42.9 276.4)">3</text>
<text x="33" y="285.9">OUT5</text>
</g>
<g font-size="1.3" fill="#a90000">
<text x="36.8" y="41.3" transform="rotate(-90 36.8 41.3)">1</text>
<text x="41.9" y="41.3" transform="rotate(-90 41.9 41.3)">2</text>
<text x="188.5" y="38.1">1</text>
<text x="188.5" y="40.6">2</text>
<text x="216.5" y="40.6">5</text>
<text x="216.5" y="38.1">6</text>
<text x="352.4" y="36.8">1</text>
<text x="352.4" y="39.3">2</text>
<text x="377.8" y="39.3">3</text>
<text x="377.8" y="36.8">4</text>
<text x="43.7" y="45.7">5</text>
<text x="188.5" y="43.2">3</text>
<text x="216.5" y="43.2">4</text>
<text x="36.8" y="51.5" transform="rotate(-90 36.8 51.5)">4</text>
<text x="41.9" y="51.5" transform="rotate(-90 41.9 51.5)">3</text>
<text x="118.1" y="107.4" transform="rotate(-90 118.1 107.4)">1</text>
<text x="123.2" y="107.4" transform="rotate(-90 123.2 107.4)">2</text>
<text x="168.9" y="107.4" transform="rotate(-90 168.9 107.4)">1</text>
<text x="174" y="107.4" transform="rotate(-90 174 107.4)">2</text>
<text x="320.6" y="104.1">1</text>
<text x="320.6" y="106.7">2</text>
<text x="348.5" y="106.7">5</text>
<text x="348.5" y="104.1">6</text>
<text x="125" y="111.7">5</text>
<text x="175.8" y="111.7">5</text>
<text x="320.6" y="109.2">3</text>
<text x="348.5" y="109.2">4</text>
<text x="118.1" y="117.5" transform="rotate(-90 118.1 117.5)">4</text>
<text x="123.2" y="117.5" transform="rotate(-90 123.2 117.5)">3</text>
<text x="168.9" y="117.5" transform="rotate(-90 168.9 117.5)">4</text>
<text x="174" y="117.5" transform="rotate(-90 174 117.5)">3</text>
<text x="90.7" y="140.9">1</text>
<text x="90.7" y="143.5">2</text>
<text x="116.1" y="143.5">3</text>
<text x="116.1" y="140.9">4</text>
<text x="237.5" y="173.4" transform="rotate(-90 237.5 173.4)">1</text>
<text x="242.5" y="173.4" transform="rotate(-90 242.5 173.4)">2</text>
<text x="288.3" y="173.4" transform="rotate(-90 288.3 173.4)">1</text>
<text x="293.3" y="173.4" transform="rotate(-90 293.3 173.4)">2</text>
<text x="244.4" y="177.8">5</text>
<text x="295.2" y="177.8">5</text>
<text x="237.5" y="183.6" transform="rotate(-90 237.5 183.6)">4</text>
<text x="242.5" y="183.6" transform="rotate(-90 242.5 183.6)">3</text>
<text x="288.3" y="183.6" transform="rotate(-90 288.3 183.6)">4</text>
<text x="293.3" y="183.6" transform="rotate(-90 293.3 183.6)">3</text>
<text x="89.5" y="208.3">1</text>
<text x="117.4" y="208.3">6</text>
<text x="253.3" y="207">1</text>
<text x="253.3" y="209.5">2</text>
<text x="278.7" y="209.5">3</text>
<text x="278.7" y="207">4</text>
<text x="89.5" y="210.8">2</text>
<text x="89.5" y="213.3">3</text>
<text x="117.4" y="213.3">4</text>
<text x="117.4" y="210.8">5</text>
<text x="36.8" y="269.9" transform="rotate(-90 36.8 269.9)">1</text>
<text x="41.9" y="269.9" transform="rotate(-90 41.9 269.9)">2</text>
<text x="43.7" y="274.3">5</text>
<text x="36.8" y="280.1" transform="rotate(-90 36.8 280.1)">4</text>
<text x="41.9" y="280.1" transform="rotate(-90 41.9 280.1)">3</text>
</g>
</svg>
